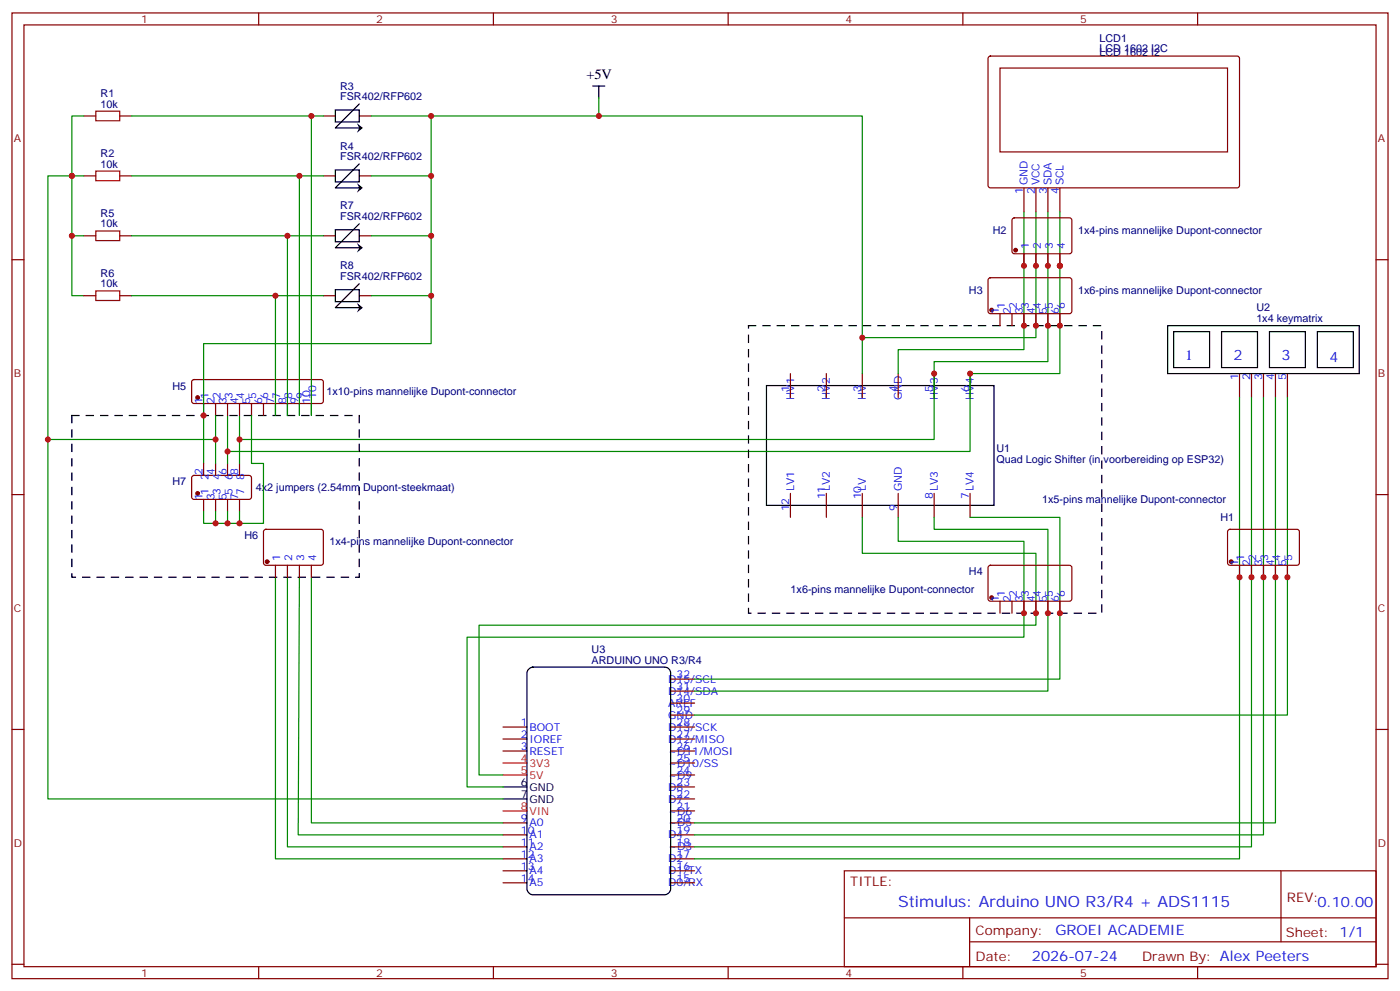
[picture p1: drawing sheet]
<svg xmlns="http://www.w3.org/2000/svg" width="412mm" height="292mm" viewBox="0 0 412 292" stroke-linecap="round" stroke-linejoin="round" font-family="sans-serif">
<g fill="none" stroke="#870000" stroke-width=".35">
<path d="M3.5 3.8h405.4v284.3h-405.4zM7.1 7.3h398.2v277.3h-398.2zM76.2 3.8v3.5M145.3 3.8v3.5M214.5 3.8v3.5M283.6 3.8v3.5M291.3 16.7l.4-.2 73 .1 .4 .6v37.7l-.7 .4-72.9-.1-.5-.6v-37.4zM352.8 3.8v3.5M24.7 34.1h3.5M35.3 34.1h3.5M95.2 34.1h3.6M105.8 34.1h3.6"/>
<path d="M294.6 20h67v24.7h-67zM24.7 51.8h3.5M35.3 51.8h3.5M95.2 51.8h3.6M105.8 51.8h3.6M301.6 55.3v7.1M305.2 55.3v7.1M308.7 55.3v7.1M312.2 55.3v7.1M3.5 76.5h3.6M24.7 69.4h3.5M35.3 69.4h3.5"/>
<path d="M95.2 69.4h3.6M105.8 69.4h3.6M298.3 64.3l.5-.2 16.5 .1 .4 .6v9.5l-.7 .4h-16.5l-.4-.7v-9.2zM301.6 74.7v3.5M305.2 74.7v3.5M308.7 74.7v3.5M312.2 74.7v3.5M405.3 76.5h3.6M24.7 87.1h3.5M35.3 87.1h3.5M95.2 87.1h3.6M105.8 87.1h3.6"/>
<path d="M291.3 82l.4-.2h23.6l.4 .7v9.4l-.7 .5-23.5-.1-.5-.6v-9.2zM294.6 92.4v3.5M298.1 92.4v3.5M301.6 92.4v3.5M305.2 92.4v3.5M308.7 92.4v3.5M312.2 92.4v3.5M56.7 112l.4-.2h37.4l.5 .2 .2 .5v5.6l-.2 .5-.5 .2h-37.4l-.4-.2-.3-.5v-5.6zM60 118.8v3.5M63.5 118.8v3.5M67 118.8v3.5M70.6 118.8v3.5"/>
<path d="M74.1 118.8v3.5M77.6 118.8v3.5M81.1 118.8v3.5M84.7 118.8v3.5M88.2 118.8v3.5M91.7 118.8v3.5M232.8 110v7.1M243.4 110v7.1M254 110v7.1M264.6 110v7.1M275.2 110v7.1M285.8 110v7.1"/>
<path d="M365.1 110v7.1M368.7 110v7.1M372.2 110v7.1M375.7 110v7.1M379.2 110v7.1M60 136.5v3.5M63.5 136.5v3.5M67 136.5v3.5M70.6 136.5v3.5M3.5 145.6h3.6M56.7 140.2l.4-.2h16.6l.4 .7-.1 5.9-.6 .4h-16.5l-.5-.7v-5.6zM60 147v3.6"/>
<path d="M63.5 147v3.6M67 147v3.6M70.6 147v3.6M77.8 156.1l.5-.2h16.5l.4 .7v9.4l-.7 .4h-16.5l-.4-.7v-9.1zM232.8 145.3v7M243.4 145.3v7M254 145.3v7M264.6 145.3v7M275.2 145.3v7M285.8 145.3v7M361.8 156.1l.5-.2h20l.5 .7-.1 9.4-.6 .4h-20.1l-.4-.7v-9.1zM405.3 145.6h3.6"/>
<path d="M81.1 166.4v3.6M84.7 166.4v3.6M88.2 166.4v3.6M91.7 166.4v3.6M291.3 166.6l.4-.2 23.6 .1 .4 .6v9.5l-.7 .4h-23.5l-.5-.7v-9.2zM294.6 177v3.6M298.1 177v3.6M301.6 177v3.6M305.2 177v3.6M308.7 177v3.6M312.2 177v3.6M365.1 166.4v3.6"/>
<path d="M368.7 166.4v3.6M372.2 166.4v3.6M375.7 166.4v3.6M379.2 166.4v3.6M197.6 200h7M3.5 214.8h3.6M148.2 214.1h7M148.2 217.6h7M197.6 214.1h7M197.6 217.6h7M197.6 210.5h7M197.6 207h7"/>
<path d="M197.6 203.5h7M405.3 214.8h3.6M148.2 221.1h7M197.6 221.1h7M197.6 238.8h7M197.6 235.2h7M197.6 231.7h7M197.6 228.2h7M197.6 224.6h7M148.2 242.3h7M148.2 245.8h7M148.2 249.3h7"/>
<path d="M148.2 252.9h7M148.2 256.4h7M148.2 259.9h7M197.6 242.3h7M197.6 245.8h7M197.6 249.3h7M197.6 252.9h7M197.6 256.4h7M197.6 259.9h7M248.7 256.4h156.6v28.2h-156.6zM377.3 256.4v20.9M248.7 270.2h156.5"/>
<path d="M285.6 277.3h119.6M285.6 270.2v14.2M3.5 283.9h3.6M76.2 284.6v3.5M145.3 284.6v3.5M214.5 284.6v3.5M283.6 284.6v3.5M352.8 284.6v3.5M405.3 283.9h3.6"/>
</g>
<path d="M28.2 32.7h7.1v2.9h-7.1zM28.2 50.4h7.1v2.8h-7.1zM28.2 68h7.1v2.8h-7.1zM28.2 85.7h7.1v2.8h-7.1z" fill="none" stroke="#a10000" stroke-width=".35"/>
<g fill="none" stroke="#000" stroke-width=".35">
<path d="M98.8 32.4h7v3.5h-7zM105.8 30.6l-7 7.1h7M174.6 25.3h3.6M176.4 25.3v3.6M98.8 50h7v3.6h-7zM105.8 48.3l-7 7h7M98.8 67.7h7v3.5h-7zM105.8 65.9l-7 7.1h7M98.8 85.3h7v3.5h-7zM105.8 83.5l-7 7.1h7M344 95.9h56.4v14.1h-56.4zM345.7 97.6h10.6v10.6h-10.6z"/>
<path d="M359.8 97.6h10.6v10.6h-10.6zM373.9 97.6h10.6v10.6h-10.6zM388.1 97.6h10.5v10.6h-10.5zM225.8 113.5h67v35.3h-67zM155.8 196.9l1.2-.5h38.8a1.76 1.76 0 0 1 1.8 1.8v63.5a1.89 1.89 0 0 1-1.8 1.8h-38.8a1.89 1.89 0 0 1-1.8-1.8v-63.5zM148.2 231.7h7M148.2 235.2h7"/>
</g>
<path d="M105.1 36.3l1.8 1.4-1.8 1.4 .7-1.4zM105.1 53.9l1.8 1.4-1.8 1.4 .7-1.4zM105.1 71.5l1.8 1.5-1.8 1.4 .7-1.4zM105.1 89.2l1.8 1.4-1.8 1.4 .7-1.4z" fill="#000"/>
<path d="M148.2 224.6h7M148.2 228.2h7M148.2 238.8h7" fill="none" stroke="#f00" stroke-width=".35"/>
<g fill="none" stroke="#008700" stroke-width=".35">
<path d="M24.7 34.1h-3.5v53h3.5M38.8 34.1h56.4M91.7 34.1v88.2M109.4 34.1h17.6v17.7h-17.6M127 34.1h49.4M176.4 28.9v5.2h77.6v75.9M24.7 51.8h-10.6v183.4h134.1M38.8 51.8h56.4M88.2 51.8v70.5M127 51.8v17.6M21.2 69.4h3.5M38.8 69.4h56.4"/>
<path d="M84.7 69.4v52.9M109.4 69.4h17.6v17.7h-17.6M301.6 62.4v40.5h-37v7.1M305.2 62.4v37h-51.2M308.7 62.4v44.1h-33.5v22.9h-204.6v-7.1M312.2 62.4v47.6h-26.4v22.9h-218.8v-10.6M38.8 87.1h56.4M81.1 87.1v35.2M127 87.1v14.1h-67v35.3M365.1 117.1v135.8h-160.5M368.7 117.1v132.2h-164.1M372.2 117.1v128.7h-167.6"/>
<path d="M375.7 117.1v125.2h-171.1M379.2 117.1v93.4h-174.6M63.5 122.3v7.1h-49.4M63.5 129.4v7.1M67 132.9v3.6M70.6 129.4v7.1M74.1 122.3v14.2h3.5v17.6h-17.6v-3.5M63.5 150.6v3.5M67 150.6v3.5M70.6 150.6v3.5M254 152.3v10.6h51.2v21.2h-164.1v44.1h7.1M264.6 152.3v7.1h37v28.2h-164v44.1h10.6"/>
<path d="M275.2 152.3v3.6h33.5v47.6h-104.1M285.8 152.3h26.4v47.7h-107.6M81.1 170v82.9h67.1M84.7 170v79.3h63.5M88.2 170l-.4 75.8h60.4M91.7 170v72.3h56.5"/>
</g>
<path d="M220.5 95.9h104.1v84.7h-104.1zM21.2 122.3h84.6v47.7h-84.6z" fill="none" stroke="#000" stroke-width=".35" stroke-dasharray="2.1 2.1"/>
<g fill="#870000" stroke="#870000" stroke-width=".35">
<circle cx="362.7" cy="165.4" r=".53"/>
<circle cx="299.2" cy="73.7" r=".53"/>
<circle cx="292.1" cy="91.3" r=".53"/>
<circle cx="292.1" cy="176" r=".53"/>
<circle cx="58.2" cy="117.1" r=".53"/>
<circle cx="78.7" cy="165.4" r=".53"/>
<circle cx="58.2" cy="145.3" r=".53"/>
</g>
<g fill="#c00">
<circle cx="176.4" cy="34.1" r=".88"/>
<circle cx="301.6" cy="78.2" r=".88"/>
<circle cx="305.2" cy="78.2" r=".88"/>
<circle cx="308.7" cy="78.2" r=".88"/>
<circle cx="312.2" cy="78.2" r=".88"/>
<circle cx="301.6" cy="95.9" r=".88"/>
<circle cx="305.2" cy="95.9" r=".88"/>
<circle cx="308.7" cy="95.9" r=".88"/>
<circle cx="312.2" cy="95.9" r=".88"/>
<circle cx="301.6" cy="180.6" r=".88"/>
<circle cx="305.2" cy="180.6" r=".88"/>
<circle cx="308.7" cy="180.6" r=".88"/>
<circle cx="312.2" cy="180.6" r=".88"/>
<circle cx="379.2" cy="170" r=".88"/>
<circle cx="375.7" cy="170" r=".88"/>
<circle cx="372.2" cy="170" r=".88"/>
<circle cx="368.7" cy="170" r=".88"/>
<circle cx="365.1" cy="170" r=".88"/>
<circle cx="21.2" cy="51.8" r=".88"/>
<circle cx="21.2" cy="69.4" r=".88"/>
<circle cx="127" cy="51.8" r=".88"/>
<circle cx="127" cy="69.4" r=".88"/>
<circle cx="91.7" cy="34.1" r=".88"/>
<circle cx="88.2" cy="51.8" r=".88"/>
<circle cx="127" cy="34.1" r=".88"/>
<circle cx="127" cy="87.1" r=".88"/>
<circle cx="84.7" cy="69.4" r=".88"/>
<circle cx="81.1" cy="87.1" r=".88"/>
<circle cx="275.2" cy="110" r=".88"/>
<circle cx="285.8" cy="110" r=".88"/>
<circle cx="60" cy="122.3" r=".88"/>
<circle cx="63.5" cy="154.1" r=".88"/>
<circle cx="67" cy="154.1" r=".88"/>
<circle cx="70.6" cy="154.1" r=".88"/>
<circle cx="14.1" cy="129.4" r=".88"/>
<circle cx="63.5" cy="129.4" r=".88"/>
<circle cx="67" cy="132.9" r=".88"/>
<circle cx="70.6" cy="129.4" r=".88"/>
<circle cx="254" cy="99.4" r=".88"/>
</g>
<text font-size="4.6" fill="#00f" x="264.6" y="267">Stimulus: Arduino UNO R3/R4 + ADS1115</text>
<text font-size="4.2" x="172.7" y="23.2">+5V</text>
<g font-size="4.2" fill="#00f">
<text x="349.2" y="106">1</text>
<text x="363.4" y="106">2</text>
<text x="377.5" y="106">3</text>
<text x="391.6" y="106.5">4</text>
<text x="388.1" y="267">0.10.00</text>
<text x="310.9" y="275.2">GROEI ACADEMIE</text>
<text x="304" y="283">2026-07-24</text>
</g>
<g font-size="3.9" fill="#800">
<text x="250.5" y="261">TITLE:</text>
<text x="379.1" y="265.7">REV:</text>
<text x="287.4" y="275.2">Company:</text>
<text x="378.7" y="275.8">Sheet: 1/1</text>
<text x="287.4" y="282.9">Date:</text>
<text x="336.4" y="282.9">Drawn By: Alex Peeters</text>
</g>
<g font-size="3.2" fill="#800">
<text x="41.6" y="6.8">1</text>
<text x="110.8" y="6.8">2</text>
<text x="179.9" y="6.8">3</text>
<text x="249.1" y="6.8">4</text>
<text x="318.2" y="6.8">5</text>
<text x="4.1" y="41.9">A</text>
<text x="405.9" y="41.9">A</text>
<text x="4.1" y="111.1">B</text>
<text x="405.9" y="111.1">B</text>
<text x="4.1" y="180.2">C</text>
<text x="405.9" y="180.2">C</text>
<text x="4.1" y="249.3">D</text>
<text x="405.9" y="249.3">D</text>
<text x="41.6" y="287.6">1</text>
<text x="110.8" y="287.6">2</text>
<text x="179.9" y="287.6">3</text>
<text x="249.1" y="287.6">4</text>
<text x="318.2" y="287.6">5</text>
</g>
<g font-size="3.2" fill="#000080">
<text x="323.9" y="15.5">LCD 1602 I2C</text>
<text x="323.9" y="12.3">LCD1</text>
<text x="323.9" y="16.5">LCD 1602 I2</text>
<text x="29.6" y="28.5">R1</text>
<text x="100.2" y="29.6">FSR402/RFP602</text>
<text x="100.2" y="26.4">R3</text>
<text x="29.6" y="31.7">10k</text>
<text x="29.6" y="46.1">R2</text>
<text x="100.2" y="47.2">FSR402/RFP602</text>
<text x="100.2" y="44">R4</text>
<text x="29.6" y="49.3">10k</text>
<text x="29.6" y="63.8">R5</text>
<text x="100.2" y="64.8">FSR402/RFP602</text>
<text x="100.2" y="61.7">R7</text>
<text x="29.6" y="67">10k</text>
<text x="292.5" y="68.8">H2</text>
<text x="317.6" y="68.8">1x4-pins mannelijke Dupont-connector</text>
<text x="29.6" y="81.4">R6</text>
<text x="100.2" y="82.5">FSR402/RFP602</text>
<text x="100.2" y="79.3">R8</text>
<text x="29.6" y="84.6">10k</text>
<text x="285.4" y="86.4">H3</text>
<text x="317.6" y="86.4">1x6-pins mannelijke Dupont-connector</text>
<text x="370.1" y="94.8">1x4 keymatrix</text>
<text x="370.1" y="91.7">U2</text>
<text x="50.8" y="114.7">H5</text>
<text x="96.2" y="116.4">1x10-pins mannelijke Dupont-connector</text>
<text x="293.5" y="136.3">Quad Logic Shifter (in voorbereiding op ESP32)</text>
<text x="293.5" y="133.1">U1</text>
<text x="50.8" y="142.9">H7</text>
<text x="75.4" y="144.6">4x2 jumpers (2.54mm Dupont-steekmaat)</text>
<text x="307" y="148.2">1x5-pins mannelijke Dupont-connector</text>
<text x="359.5" y="153.5">H1</text>
<text x="72" y="158.8">H6</text>
<text x="97.1" y="160.5">1x4-pins mannelijke Dupont-connector</text>
<text x="285.4" y="169.4">H4</text>
<text x="232.9" y="174.6">1x6-pins mannelijke Dupont-connector</text>
<text x="174.3" y="195.4">ARDUINO UNO R3/R4</text>
<text x="174.3" y="192.2">U3</text>
</g>
<g font-size="3.2" fill="#00f">
<text x="301.3" y="57.1" transform="rotate(-90 301.3 57.1)">1</text>
<text x="302.7" y="54.6" transform="rotate(-90 302.7 54.6)">GND</text>
<text x="304.8" y="57.1" transform="rotate(-90 304.8 57.1)">2</text>
<text x="306.2" y="54.6" transform="rotate(-90 306.2 54.6)">VCC</text>
<text x="308.3" y="57.1" transform="rotate(-90 308.3 57.1)">3</text>
<text x="309.7" y="54.6" transform="rotate(-90 309.7 54.6)">SDA</text>
<text x="311.9" y="57.1" transform="rotate(-90 311.9 57.1)">4</text>
<text x="313.3" y="54.6" transform="rotate(-90 313.3 54.6)">SCL</text>
<text x="303" y="73.4" transform="rotate(-90 303 73.4)">1</text>
<text x="306.6" y="73.4" transform="rotate(-90 306.6 73.4)">2</text>
<text x="310.1" y="73.4" transform="rotate(-90 310.1 73.4)">3</text>
<text x="313.6" y="73.4" transform="rotate(-90 313.6 73.4)">4</text>
<text x="294.2" y="92.5" transform="rotate(-90 294.2 92.5)">1</text>
<text x="296" y="91.1" transform="rotate(-90 296 91.1)">1</text>
<text x="297.7" y="92.5" transform="rotate(-90 297.7 92.5)">2</text>
<text x="299.5" y="91.1" transform="rotate(-90 299.5 91.1)">2</text>
<text x="301.3" y="92.5" transform="rotate(-90 301.3 92.5)">3</text>
<text x="303" y="91.1" transform="rotate(-90 303 91.1)">3</text>
<text x="304.8" y="92.5" transform="rotate(-90 304.8 92.5)">4</text>
<text x="306.6" y="91.1" transform="rotate(-90 306.6 91.1)">4</text>
<text x="308.3" y="92.5" transform="rotate(-90 308.3 92.5)">5</text>
<text x="310.1" y="91.1" transform="rotate(-90 310.1 91.1)">5</text>
<text x="311.9" y="92.5" transform="rotate(-90 311.9 92.5)">6</text>
<text x="313.6" y="91.1" transform="rotate(-90 313.6 91.1)">6</text>
<text x="364.8" y="111.8" transform="rotate(-90 364.8 111.8)">1</text>
<text x="368.3" y="111.8" transform="rotate(-90 368.3 111.8)">2</text>
<text x="371.8" y="111.8" transform="rotate(-90 371.8 111.8)">3</text>
<text x="375.4" y="111.8" transform="rotate(-90 375.4 111.8)">4</text>
<text x="378.9" y="111.8" transform="rotate(-90 378.9 111.8)">5</text>
<text x="59.6" y="119" transform="rotate(-90 59.6 119)">1</text>
<text x="61.4" y="117.5" transform="rotate(-90 61.4 117.5)">1</text>
<text x="63.1" y="119" transform="rotate(-90 63.1 119)">2</text>
<text x="64.9" y="117.5" transform="rotate(-90 64.9 117.5)">2</text>
<text x="66.7" y="119" transform="rotate(-90 66.7 119)">3</text>
<text x="68.4" y="117.5" transform="rotate(-90 68.4 117.5)">3</text>
<text x="70.2" y="119" transform="rotate(-90 70.2 119)">4</text>
<text x="72" y="117.5" transform="rotate(-90 72 117.5)">4</text>
<text x="73.7" y="119" transform="rotate(-90 73.7 119)">5</text>
<text x="75.5" y="117.5" transform="rotate(-90 75.5 117.5)">5</text>
<text x="77.3" y="119" transform="rotate(-90 77.3 119)">6</text>
<text x="79" y="117.5" transform="rotate(-90 79 117.5)">6</text>
<text x="80.8" y="119" transform="rotate(-90 80.8 119)">7</text>
<text x="82.5" y="117.5" transform="rotate(-90 82.5 117.5)">7</text>
<text x="84.3" y="119" transform="rotate(-90 84.3 119)">8</text>
<text x="86.1" y="117.5" transform="rotate(-90 86.1 117.5)">8</text>
<text x="87.8" y="119" transform="rotate(-90 87.8 119)">9</text>
<text x="89.6" y="117.5" transform="rotate(-90 89.6 117.5)">9</text>
<text x="91.4" y="119" transform="rotate(-90 91.4 119)">10</text>
<text x="93.1" y="117.5" transform="rotate(-90 93.1 117.5)">10</text>
<text x="232.5" y="115.3" transform="rotate(-90 232.5 115.3)">1</text>
<text x="233.9" y="117.8" transform="rotate(-90 233.9 117.8)">HV1</text>
<text x="243.1" y="115.3" transform="rotate(-90 243.1 115.3)">2</text>
<text x="244.5" y="117.8" transform="rotate(-90 244.5 117.8)">HV2</text>
<text x="253.6" y="115.3" transform="rotate(-90 253.6 115.3)">3</text>
<text x="255.1" y="117.8" transform="rotate(-90 255.1 117.8)">HV</text>
<text x="264.2" y="115.3" transform="rotate(-90 264.2 115.3)">4</text>
<text x="265.6" y="117.8" transform="rotate(-90 265.6 117.8)">GND</text>
<text x="274.8" y="115.3" transform="rotate(-90 274.8 115.3)">5</text>
<text x="276.2" y="117.8" transform="rotate(-90 276.2 117.8)">HV3</text>
<text x="285.4" y="115.3" transform="rotate(-90 285.4 115.3)">6</text>
<text x="286.8" y="117.8" transform="rotate(-90 286.8 117.8)">HV4</text>
<text x="59.6" y="139.8" transform="rotate(-90 59.6 139.8)">2</text>
<text x="61.4" y="141.3" transform="rotate(-90 61.4 141.3)">2</text>
<text x="63.1" y="139.8" transform="rotate(-90 63.1 139.8)">4</text>
<text x="64.9" y="141.3" transform="rotate(-90 64.9 141.3)">4</text>
<text x="66.7" y="139.8" transform="rotate(-90 66.7 139.8)">6</text>
<text x="68.4" y="141.3" transform="rotate(-90 68.4 141.3)">6</text>
<text x="70.2" y="139.8" transform="rotate(-90 70.2 139.8)">8</text>
<text x="72" y="141.3" transform="rotate(-90 72 141.3)">8</text>
<text x="59.6" y="147.2" transform="rotate(-90 59.6 147.2)">1</text>
<text x="61.4" y="145.7" transform="rotate(-90 61.4 145.7)">1</text>
<text x="63.1" y="147.2" transform="rotate(-90 63.1 147.2)">3</text>
<text x="64.9" y="145.7" transform="rotate(-90 64.9 145.7)">3</text>
<text x="66.7" y="147.2" transform="rotate(-90 66.7 147.2)">5</text>
<text x="68.4" y="145.7" transform="rotate(-90 68.4 145.7)">5</text>
<text x="70.2" y="147.2" transform="rotate(-90 70.2 147.2)">7</text>
<text x="72" y="145.7" transform="rotate(-90 72 145.7)">7</text>
<text x="233.9" y="144.6" transform="rotate(-90 233.9 144.6)">LV1</text>
<text x="243.1" y="147" transform="rotate(-90 243.1 147)">11</text>
<text x="244.5" y="144.6" transform="rotate(-90 244.5 144.6)">LV2</text>
<text x="253.6" y="147" transform="rotate(-90 253.6 147)">10</text>
<text x="255.1" y="144.6" transform="rotate(-90 255.1 144.6)">LV</text>
<text x="265.6" y="144.6" transform="rotate(-90 265.6 144.6)">GND</text>
<text x="274.8" y="147" transform="rotate(-90 274.8 147)">8</text>
<text x="276.2" y="144.6" transform="rotate(-90 276.2 144.6)">LV3</text>
<text x="285.4" y="147" transform="rotate(-90 285.4 147)">7</text>
<text x="286.8" y="144.6" transform="rotate(-90 286.8 144.6)">LV4</text>
<text x="232.5" y="150.6" transform="rotate(-90 232.5 150.6)">12</text>
<text x="264.2" y="150.6" transform="rotate(-90 264.2 150.6)">9</text>
<text x="82.5" y="165.1" transform="rotate(-90 82.5 165.1)">1</text>
<text x="86.1" y="165.1" transform="rotate(-90 86.1 165.1)">2</text>
<text x="89.6" y="165.1" transform="rotate(-90 89.6 165.1)">3</text>
<text x="93.1" y="165.1" transform="rotate(-90 93.1 165.1)">4</text>
<text x="364.8" y="166.6" transform="rotate(-90 364.8 166.6)">1</text>
<text x="366.5" y="165.1" transform="rotate(-90 366.5 165.1)">1</text>
<text x="368.3" y="166.6" transform="rotate(-90 368.3 166.6)">2</text>
<text x="370.1" y="165.1" transform="rotate(-90 370.1 165.1)">2</text>
<text x="371.8" y="166.6" transform="rotate(-90 371.8 166.6)">3</text>
<text x="373.6" y="165.1" transform="rotate(-90 373.6 165.1)">3</text>
<text x="375.4" y="166.6" transform="rotate(-90 375.4 166.6)">4</text>
<text x="377.1" y="165.1" transform="rotate(-90 377.1 165.1)">4</text>
<text x="378.9" y="166.6" transform="rotate(-90 378.9 166.6)">5</text>
<text x="380.6" y="165.1" transform="rotate(-90 380.6 165.1)">5</text>
<text x="294.2" y="177.2" transform="rotate(-90 294.2 177.2)">1</text>
<text x="296" y="175.7" transform="rotate(-90 296 175.7)">1</text>
<text x="297.7" y="177.2" transform="rotate(-90 297.7 177.2)">2</text>
<text x="299.5" y="175.7" transform="rotate(-90 299.5 175.7)">2</text>
<text x="301.3" y="177.2" transform="rotate(-90 301.3 177.2)">3</text>
<text x="303" y="175.7" transform="rotate(-90 303 175.7)">3</text>
<text x="304.8" y="177.2" transform="rotate(-90 304.8 177.2)">4</text>
<text x="306.6" y="175.7" transform="rotate(-90 306.6 175.7)">4</text>
<text x="308.3" y="177.2" transform="rotate(-90 308.3 177.2)">5</text>
<text x="310.1" y="175.7" transform="rotate(-90 310.1 175.7)">5</text>
<text x="311.9" y="177.2" transform="rotate(-90 311.9 177.2)">6</text>
<text x="313.6" y="175.7" transform="rotate(-90 313.6 175.7)">6</text>
<text x="196.8" y="201">D15/SCL</text>
<text x="199.3" y="203.1">31</text>
<text x="199.3" y="199.6">32</text>
<text x="196.8" y="208.1">AREF</text>
<text x="196.8" y="204.5">D14/SDA</text>
<text x="199.3" y="206.7">30</text>
<text x="153.5" y="213.7">1</text>
<text x="155.9" y="215.1">BOOT</text>
<text x="196.8" y="215.1">D13/SCK</text>
<text x="196.8" y="211.6">GND</text>
<text x="199.3" y="213.7">28</text>
<text x="199.3" y="210.2">29</text>
<text x="153.5" y="217.2">2</text>
<text x="153.5" y="220.8">3</text>
<text x="155.9" y="218.7">IOREF</text>
<text x="196.8" y="218.7">D12/MISO</text>
<text x="199.3" y="220.8">26</text>
<text x="199.3" y="217.2">27</text>
<text x="155.9" y="222.2">RESET</text>
<text x="196.8" y="225.7">~D10/SS</text>
<text x="196.8" y="222.2">~D11/MOSI</text>
<text x="199.3" y="227.8">24</text>
<text x="199.3" y="224.3">25</text>
<text x="196.8" y="232.8">D8</text>
<text x="196.8" y="229.2">~D9</text>
<text x="199.3" y="231.4">23</text>
<text x="196.8" y="239.8">~D6</text>
<text x="196.8" y="236.3">D7</text>
<text x="199.3" y="238.4">21</text>
<text x="199.3" y="234.9">22</text>
<text x="153.5" y="241.9">9</text>
<text x="153.5" y="245.5">10</text>
<text x="155.9" y="243.3">A0</text>
<text x="196.8" y="243.3">~D5</text>
<text x="199.3" y="245.5">19</text>
<text x="199.3" y="241.9">20</text>
<text x="153.5" y="249">11</text>
<text x="155.9" y="246.9">A1</text>
<text x="155.9" y="250.4">A2</text>
<text x="196.8" y="250.4">~D3</text>
<text x="196.8" y="246.9">D4</text>
<text x="199.3" y="249">18</text>
<text x="153.5" y="252.5">12</text>
<text x="153.5" y="256">13</text>
<text x="155.9" y="253.9">A3</text>
<text x="155.9" y="257.5">A4</text>
<text x="196.8" y="257.5">D1/TX</text>
<text x="196.8" y="253.9">D2</text>
<text x="199.3" y="256">16</text>
<text x="199.3" y="252.5">17</text>
<text x="153.5" y="259.6">14</text>
<text x="155.9" y="261">A5</text>
<text x="196.8" y="261">D0/RX</text>
<text x="199.3" y="259.6">15</text>
</g>
<g font-size="3.2" fill="#f00">
<text x="153.5" y="224.3">4</text>
<text x="153.5" y="227.8">5</text>
<text x="155.9" y="225.7">3V3</text>
<text x="155.9" y="229.2">5V</text>
<text x="153.5" y="238.4">8</text>
<text x="155.9" y="239.8">VIN</text>
</g>
<g font-size="3.2">
<text x="153.5" y="231.4">6</text>
<text x="155.9" y="232.8">GND</text>
<text x="153.5" y="234.9">7</text>
<text x="155.9" y="236.3">GND</text>
</g>
</svg>
